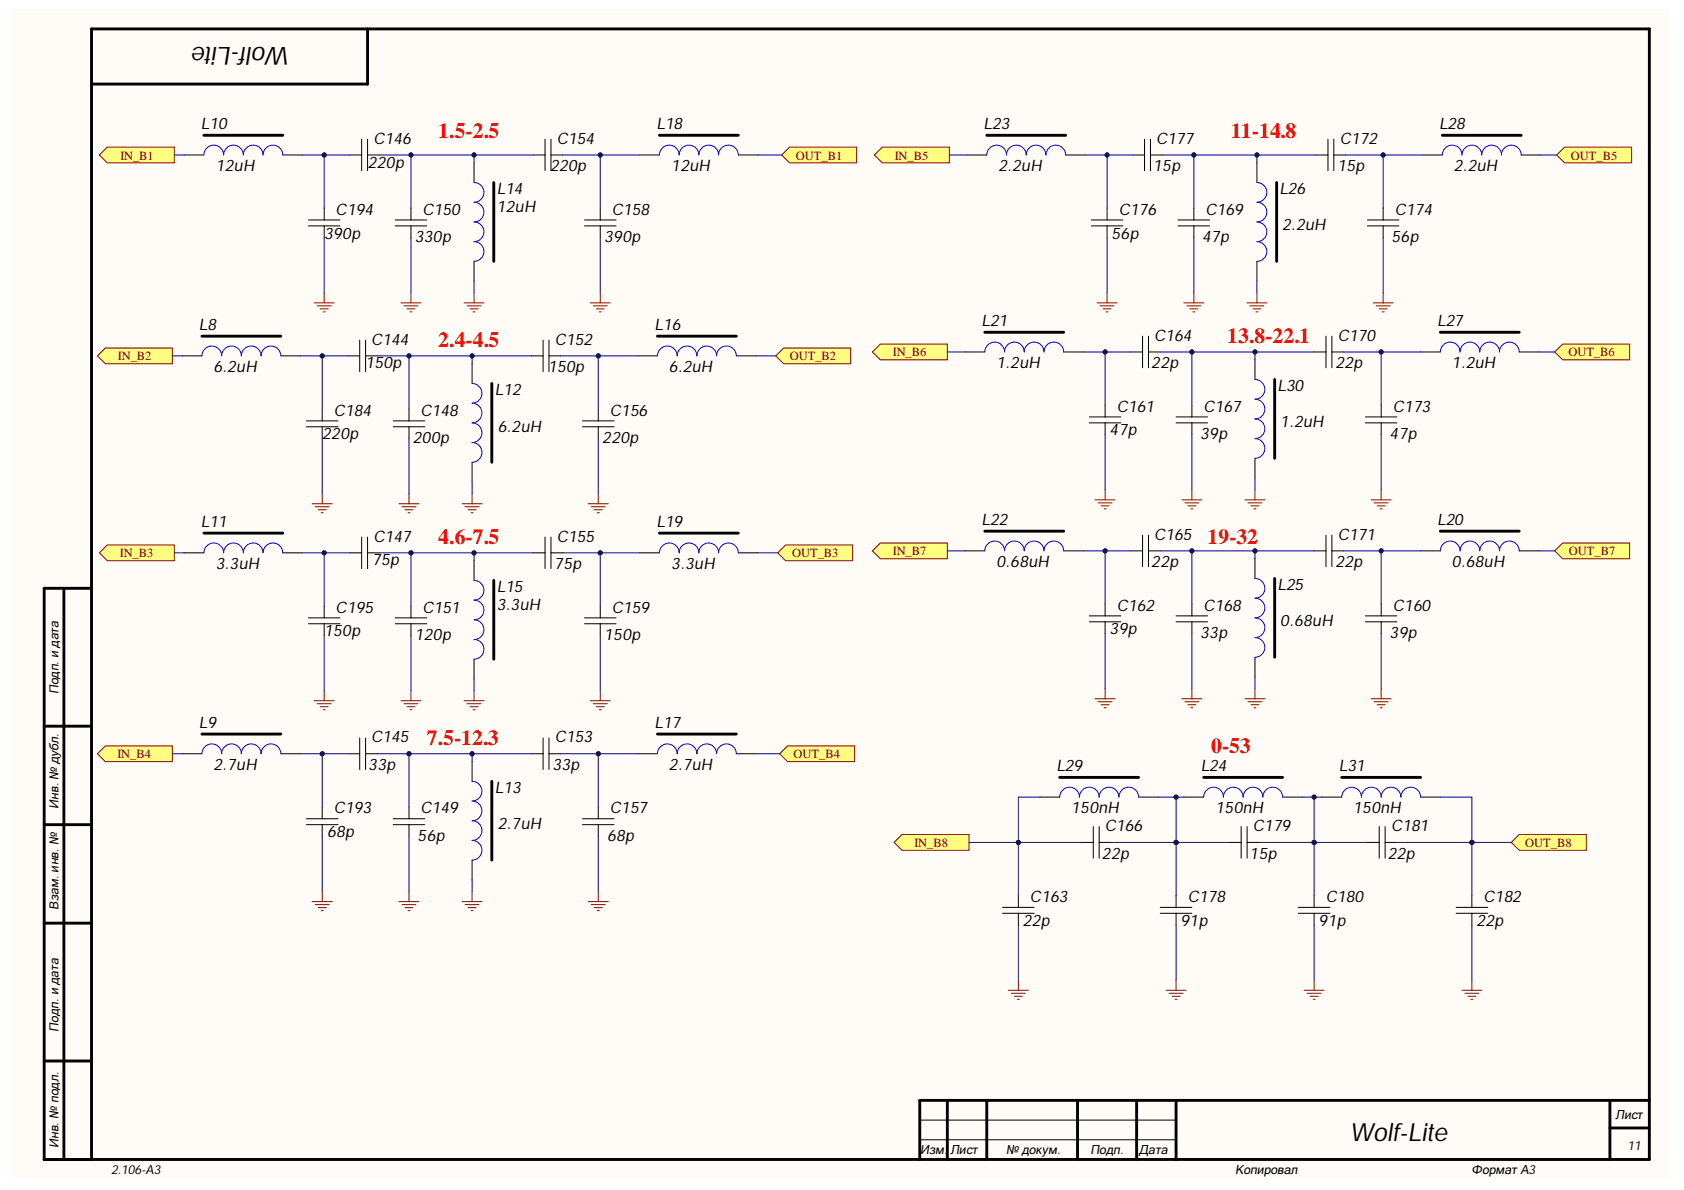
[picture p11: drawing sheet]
<svg xmlns="http://www.w3.org/2000/svg" width="297mm" height="210mm" viewBox="0 0 297 210" stroke-linecap="round" stroke-linejoin="round" font-family="sans-serif">
<g fill="#fffcf8">
<path d="M2.2 1.6h292.2v206.4h-292.2z" fill-rule="evenodd"/>
<path d="M2.2 1.6h292.2v206.4h-292.2z" fill-rule="evenodd"/>
</g>
<g fill="none" stroke="#000" stroke-width=".51">
<path d="M64.8 5.1v9.7h-48.7M36 23.9h13.9M87.1 32.2v13.9M116.3 23.9h13.9M11.3 103.8v100.7M16.1 103.8h-8.3v100.7h283.1v-199.4h-274.8v199.4M7.8 128.1h8.3M7.8 145.5h8.3M7.8 162.8h8.3M7.8 187.1h8.3M167.1 194.1v10.4M174.1 194.1v10.4"/>
<path d="M190.1 194.1v10.4M200.5 194.1v10.4M207.4 194.1v10.4M284 194.1v10.4M284 199h6.9M290.9 194.1h-128.7v10.4"/>
</g>
<g fill="none" stroke="#000" stroke-width=".18">
<path d="M32.5 27.3h3.5M49.9 27.3h3.5M54.4 39.8h5.6M54.4 38.8h5.6M57.2 36.7v2.1M57.2 39.8v2.1M61.7 27.3h2.1M63.8 24.6v5.5M64.8 24.6v5.5M64.8 27.3h2.1M69.7 39.8h5.6M69.7 38.8h5.6"/>
<path d="M72.5 36.7v2.1M72.5 39.8v2.1M83.6 28.7v3.5M94.1 27.3h2M96.1 24.6v5.5M97.2 27.3h2.1M97.2 24.6v5.5M103.1 39.8h5.6M103.1 38.8h5.6M105.9 36.7v2.1M105.9 39.8v2.1M112.8 27.3h3.5"/>
<path d="M130.2 27.3h3.5M83.6 46.1v3.5M162.2 197.6h45.2M162.2 201h45.2"/>
</g>
<path d="M36 27.3a1.74 1.74 0 0 1 1.7-1.7 1.74 1.74 0 0 1 1.7 1.7 1.74 1.74 0 0 1 1.8-1.7 1.74 1.74 0 0 1 1.7 1.7 1.74 1.74 0 0 1 1.8-1.7 1.74 1.74 0 0 1 1.7 1.7 1.74 1.74 0 0 1 1.7-1.7 1.74 1.74 0 0 1 1.8 1.7M83.6 32.2a1.74 1.74 0 0 1 1.8 1.7 1.74 1.74 0 0 1-1.8 1.8 1.74 1.74 0 0 1 1.8 1.7 1.74 1.74 0 0 1-1.8 1.7 1.74 1.74 0 0 1 1.8 1.8 1.74 1.74 0 0 1-1.8 1.7 1.74 1.74 0 0 1 1.8 1.8 1.74 1.74 0 0 1-1.8 1.7M116.3 27.3a1.74 1.74 0 0 1 1.8-1.7 1.74 1.74 0 0 1 1.7 1.7 1.74 1.74 0 0 1 1.7-1.7 1.74 1.74 0 0 1 1.8 1.7 1.74 1.74 0 0 1 1.7-1.7 1.74 1.74 0 0 1 1.7 1.7 1.74 1.74 0 0 1 1.8-1.7 1.74 1.74 0 0 1 1.7 1.7" fill="none" stroke="#00f" stroke-width=".18"/>
<g fill="none" stroke="#800000" stroke-width=".18">
<path d="M55.4 53.4h3.5M55.9 53.9h2.5M56.5 54.5h1.4M57 55h.4M57.2 51.7v1.7M70.7 53.4h3.6M71.2 53.9h2.5M71.8 54.5h1.4M72.3 55h.4M72.5 51.7v1.7M81.9 53.4h3.5M82.4 53.9h2.5"/>
<path d="M82.9 54.5h1.4M83.4 55h.4M83.6 51.7v1.7M104.1 53.4h3.5M104.6 53.9h2.5M105.2 54.5h1.4M105.7 55h.4M105.9 51.7v1.7"/>
</g>
<path d="M17.5 27.3l1.4-1.4h11.8v2.8h-11.8z" fill-rule="evenodd" fill="#ffff80"/>
<path d="M17.5 27.3l1.4-1.4h11.8v2.8h-11.8z" fill="none" stroke="#800000" stroke-width=".18"/>
<path d="M137.9 27.3l1.4-1.4h11.8v2.8h-11.8z" fill-rule="evenodd" fill="#ffff80"/>
<g fill="none" stroke="#800000" stroke-width=".18">
<path d="M137.9 27.3l1.4-1.4h11.8v2.8h-11.8zM55.1 88.9h3.5M55.6 89.4h2.5M56.1 89.9h1.4M56.7 90.4h.3M56.8 87.1v1.8M70.4 88.9h3.5M70.9 89.4h2.5M71.4 89.9h1.4M72 90.4h.3M72.1 87.1v1.8M81.5 88.9h3.5"/>
<path d="M82 89.4h2.5M82.6 89.9h1.4M83.1 90.4h.3M83.3 87.1v1.8M103.8 88.9h3.5M104.3 89.4h2.5M104.8 89.9h1.4M105.4 90.4h.3M105.5 87.1v1.8"/>
</g>
<g fill="none" stroke="#000" stroke-width=".18">
<path d="M63.4 60v5.6M64.5 60v5.6M95.8 60v5.6M96.8 60v5.6M32.1 62.8h3.5M49.5 62.8h3.5M54.1 75.3h5.5M54.1 74.2h5.5M56.8 72.2v2M56.8 75.3v2.1M61.4 62.8h2M64.5 62.8h2.1"/>
<path d="M69.4 75.3h5.5M69.4 74.2h5.5M72.1 72.2v2M72.1 75.3v2.1M83.3 64.2v3.4M93.7 62.8h2.1M96.8 62.8h2.1M102.7 75.3h5.6M102.7 74.2h5.6M105.5 72.2v2M105.5 75.3v2.1M112.5 62.8h3.5"/>
<path d="M129.9 62.8h3.5M83.3 81.5v3.5"/>
</g>
<path d="M35.6 62.8a1.74 1.74 0 0 1 1.8-1.8 1.74 1.74 0 0 1 1.7 1.8 1.74 1.74 0 0 1 1.7-1.8 1.74 1.74 0 0 1 1.8 1.8 1.74 1.74 0 0 1 1.7-1.8 1.74 1.74 0 0 1 1.8 1.8 1.74 1.74 0 0 1 1.7-1.8 1.74 1.74 0 0 1 1.7 1.8M83.3 67.6a1.74 1.74 0 0 1 1.7 1.8 1.74 1.74 0 0 1-1.7 1.7 1.74 1.74 0 0 1 1.7 1.8 1.74 1.74 0 0 1-1.7 1.7 1.74 1.74 0 0 1 1.7 1.7 1.74 1.74 0 0 1-1.7 1.8 1.74 1.74 0 0 1 1.7 1.7 1.74 1.74 0 0 1-1.7 1.7M116 62.8a1.74 1.74 0 0 1 1.7-1.8 1.74 1.74 0 0 1 1.7 1.8 1.74 1.74 0 0 1 1.8-1.8 1.74 1.74 0 0 1 1.7 1.8 1.74 1.74 0 0 1 1.8-1.8 1.74 1.74 0 0 1 1.7 1.8 1.74 1.74 0 0 1 1.7-1.8 1.74 1.74 0 0 1 1.8 1.8" fill="none" stroke="#00f" stroke-width=".18"/>
<path d="M35.6 59.3h13.9M116 59.3h13.9M86.7 67.6v13.9" fill="none" stroke="#000" stroke-width=".51"/>
<path d="M17.2 62.8l1.4-1.4h11.8v2.8h-11.8z" fill-rule="evenodd" fill="#ffff80"/>
<path d="M17.2 62.8l1.4-1.4h11.8v2.8h-11.8z" fill="none" stroke="#800000" stroke-width=".18"/>
<path d="M136.8 62.8l1.4-1.4h11.9v2.8h-11.9z" fill-rule="evenodd" fill="#ffff80"/>
<g fill="none" stroke="#800000" stroke-width=".18">
<path d="M136.8 62.8l1.4-1.4h11.9v2.8h-11.9zM55.4 123.6h3.6M55.9 124.1h2.5M56.5 124.7h1.4M57 125.2h.4M57.2 121.8v1.8M70.7 123.6h3.6M71.2 124.1h2.5M71.8 124.7h1.4M72.3 125.2h.4M72.5 121.8v1.8M81.9 123.6h3.5"/>
<path d="M82.4 124.1h2.5M82.9 124.7h1.4M83.4 125.2h.4M83.6 121.8v1.8M104.1 123.6h3.5M104.6 124.1h2.5M105.2 124.7h1.4M105.7 125.2h.4M105.9 121.8v1.8"/>
</g>
<g fill="none" stroke="#000" stroke-width=".18">
<path d="M32.5 97.5h3.5M49.9 97.5h3.5M61.7 97.5h2.1M63.8 94.7v5.6M64.8 94.7v5.6M64.8 97.5h2.1M83.6 98.9v3.5M94.1 97.5h2M96.1 94.7v5.6M97.2 97.5h2.1M97.2 94.7v5.6M112.8 97.5h3.5"/>
<path d="M130.2 97.5h3.5M54.4 110h5.6M54.4 109h5.6M57.2 106.9v2.1M57.2 110v2.1M69.7 110h5.6M69.7 109h5.6M72.5 106.9v2.1M72.5 110v2.1M83.6 116.3v3.4M103.1 110h5.6M103.1 109h5.6"/>
<path d="M105.9 106.9v2.1M105.9 110v2.1"/>
</g>
<path d="M36 97.5a1.74 1.74 0 0 1 1.7-1.7 1.74 1.74 0 0 1 1.7 1.7 1.74 1.74 0 0 1 1.8-1.7 1.74 1.74 0 0 1 1.7 1.7 1.74 1.74 0 0 1 1.8-1.7 1.74 1.74 0 0 1 1.7 1.7 1.74 1.74 0 0 1 1.7-1.7 1.74 1.74 0 0 1 1.8 1.7M116.3 97.5a1.74 1.74 0 0 1 1.8-1.7 1.74 1.74 0 0 1 1.7 1.7 1.74 1.74 0 0 1 1.7-1.7 1.74 1.74 0 0 1 1.8 1.7 1.74 1.74 0 0 1 1.7-1.7 1.74 1.74 0 0 1 1.7 1.7 1.74 1.74 0 0 1 1.8-1.7 1.74 1.74 0 0 1 1.7 1.7M83.6 102.4a1.74 1.74 0 0 1 1.8 1.7 1.74 1.74 0 0 1-1.8 1.8 1.74 1.74 0 0 1 1.8 1.7 1.74 1.74 0 0 1-1.8 1.7 1.74 1.74 0 0 1 1.8 1.8 1.74 1.74 0 0 1-1.8 1.7 1.74 1.74 0 0 1 1.8 1.7 1.74 1.74 0 0 1-1.8 1.8" fill="none" stroke="#00f" stroke-width=".18"/>
<path d="M36 94h13.9M116.3 94h13.9M87.1 102.4v13.9" fill="none" stroke="#000" stroke-width=".51"/>
<path d="M17.5 97.5l1.4-1.4h11.8v2.8h-11.8z" fill-rule="evenodd" fill="#ffff80"/>
<path d="M17.5 97.5l1.4-1.4h11.8v2.8h-11.8z" fill="none" stroke="#800000" stroke-width=".18"/>
<path d="M137.2 97.5l1.4-1.4h11.8v2.8h-11.8z" fill-rule="evenodd" fill="#ffff80"/>
<g fill="none" stroke="#800000" stroke-width=".18">
<path d="M137.2 97.5l1.4-1.4h11.8v2.8h-11.8zM55.1 159h3.5M55.6 159.6h2.5M56.8 157.3v1.7M70.4 159h3.5M70.9 159.6h2.5M72.1 157.3v1.7M81.5 159h3.5M82 159.6h2.5M83.3 157.3v1.7M103.8 159h3.5M104.3 159.6h2.5"/>
<path d="M105.5 157.3v1.7M56.1 160.1h1.4M56.7 160.6h.3M71.4 160.1h1.4M72 160.6h.3M82.6 160.1h1.4M83.1 160.6h.3M104.8 160.1h1.4M105.4 160.6h.3"/>
</g>
<g fill="none" stroke="#000" stroke-width=".18">
<path d="M32.1 133h3.5M49.5 133h3.5M61.4 133h2M63.4 130.2v5.5M64.5 130.2v5.5M64.5 133h2.1M83.3 134.3v3.5M93.7 133h2.1M95.8 130.2v5.5M96.8 133h2.1M96.8 130.2v5.5M112.5 133h3.5"/>
<path d="M129.9 133h3.5M54.1 145.5h5.5M54.1 144.4h5.5M56.8 142.3v2.1M56.8 145.5v2M69.4 145.5h5.5M69.4 144.4h5.5M72.1 142.3v2.1M72.1 145.5v2M83.3 151.7v3.5M102.7 145.5h5.6M102.7 144.4h5.6"/>
<path d="M105.5 142.3v2.1M105.5 145.5v2"/>
</g>
<path d="M35.6 132.9a1.74 1.74 0 0 1 1.8-1.7 1.74 1.74 0 0 1 1.7 1.8 1.74 1.74 0 0 1 1.7-1.8 1.74 1.74 0 0 1 1.8 1.8 1.74 1.74 0 0 1 1.7-1.8 1.74 1.74 0 0 1 1.8 1.8 1.74 1.74 0 0 1 1.7-1.8 1.74 1.74 0 0 1 1.7 1.8M83.3 137.8a1.74 1.74 0 0 1 1.7 1.8 1.74 1.74 0 0 1-1.7 1.7 1.74 1.74 0 0 1 1.7 1.7 1.74 1.74 0 0 1-1.7 1.8 1.74 1.74 0 0 1 1.7 1.7 1.74 1.74 0 0 1-1.7 1.7 1.74 1.74 0 0 1 1.7 1.8 1.74 1.74 0 0 1-1.7 1.7M116 132.9a1.74 1.74 0 0 1 1.7-1.7 1.74 1.74 0 0 1 1.7 1.8 1.74 1.74 0 0 1 1.8-1.8 1.74 1.74 0 0 1 1.7 1.8 1.74 1.74 0 0 1 1.8-1.8 1.74 1.74 0 0 1 1.7 1.8 1.74 1.74 0 0 1 1.7-1.8 1.74 1.74 0 0 1 1.8 1.8" fill="none" stroke="#00f" stroke-width=".18"/>
<path d="M35.6 129.5h13.9M86.7 137.8v13.9M116 129.5h13.9" fill="none" stroke="#000" stroke-width=".51"/>
<path d="M17.2 133l1.4-1.4h11.8v2.7h-11.8z" fill-rule="evenodd" fill="#ffff80"/>
<path d="M17.2 133l1.4-1.4h11.8v2.7h-11.8z" fill="none" stroke="#800000" stroke-width=".18"/>
<path d="M137.5 133l1.4-1.4h11.8v2.7h-11.8z" fill-rule="evenodd" fill="#ffff80"/>
<g fill="none" stroke="#800000" stroke-width=".18">
<path d="M193.5 53.4h3.5M194 54h2.5M194.6 54.5h1.4M195.1 55h.4M195.3 51.7v1.7M208.8 53.4h3.6M209.3 54h2.5M209.9 54.5h1.4M210.4 55h.4M210.6 51.7v1.7M219.9 53.4h3.6M220.5 54h2.4"/>
<path d="M221 54.5h1.4M221.5 55h.4M221.7 51.7v1.7M242.2 53.4h3.5M242.7 54h2.5M243.3 54.5h1.4M243.8 55h.4M244 51.7v1.7M137.5 133l1.4-1.4h11.8v2.7h-11.8z"/>
</g>
<g fill="none" stroke="#000" stroke-width=".18">
<path d="M170.6 27.3h3.5M188 27.3h3.4M192.5 39.8h5.6M192.5 38.8h5.6M195.3 36.7v2.1M195.3 39.8v2.1M199.8 27.3h2.1M201.9 24.6v5.5M202.9 24.6v5.5M202.9 27.3h2.1M207.8 39.8h5.6M207.8 38.8h5.6"/>
<path d="M210.6 36.7v2.1M210.6 39.8v2.1M221.7 28.7v3.5M232.1 27.3h2.1M234.2 24.6v5.5M235.3 27.3h2.1M235.3 24.6v5.5M241.2 39.8h5.6M241.2 38.8h5.6M244 36.7v2.1M244 39.8v2.1M250.9 27.3h3.5"/>
<path d="M268.3 27.3h3.5M221.7 46.1v3.5"/>
</g>
<path d="M174.1 27.3a1.74 1.74 0 0 1 1.7-1.7 1.74 1.74 0 0 1 1.7 1.7 1.74 1.74 0 0 1 1.8-1.7 1.74 1.74 0 0 1 1.7 1.7 1.74 1.74 0 0 1 1.8-1.7 1.74 1.74 0 0 1 1.7 1.7 1.74 1.74 0 0 1 1.7-1.7 1.74 1.74 0 0 1 1.8 1.7M221.7 32.2a1.74 1.74 0 0 1 1.8 1.7 1.74 1.74 0 0 1-1.8 1.8 1.74 1.74 0 0 1 1.8 1.7 1.74 1.74 0 0 1-1.8 1.7 1.74 1.74 0 0 1 1.8 1.8 1.74 1.74 0 0 1-1.8 1.7 1.74 1.74 0 0 1 1.8 1.8 1.74 1.74 0 0 1-1.8 1.7M254.4 27.3a1.74 1.74 0 0 1 1.8-1.7 1.74 1.74 0 0 1 1.7 1.7 1.74 1.74 0 0 1 1.7-1.7 1.74 1.74 0 0 1 1.8 1.7 1.74 1.74 0 0 1 1.7-1.7 1.74 1.74 0 0 1 1.7 1.7 1.74 1.74 0 0 1 1.8-1.7 1.74 1.74 0 0 1 1.7 1.7" fill="none" stroke="#00f" stroke-width=".18"/>
<path d="M174.1 23.9h13.9M225.2 32.2v13.9M254.4 23.9h13.9" fill="none" stroke="#000" stroke-width=".51"/>
<path d="M154.2 27.3l1.4-1.4h11.8v2.8h-11.8z" fill-rule="evenodd" fill="#ffff80"/>
<path d="M154.2 27.3l1.4-1.4h11.8v2.8h-11.8z" fill="none" stroke="#800000" stroke-width=".18"/>
<path d="M274.6 27.3l1.4-1.4h11.8v2.8h-11.8z" fill-rule="evenodd" fill="#ffff80"/>
<g fill="none" stroke="#800000" stroke-width=".18">
<path d="M274.6 27.3l1.4-1.4h11.8v2.8h-11.8zM193.2 88.2h3.5M193.7 88.7h2.5M194.2 89.2h1.4M194.7 89.8h.4M194.9 86.4v1.8M208.5 88.2h3.5M209 88.7h2.5M209.5 89.2h1.4M210.1 89.8h.3M210.2 86.4v1.8M219.6 88.2h3.5"/>
<path d="M220.1 88.7h2.5M220.7 89.2h1.4M221.2 89.8h.3M221.4 86.4v1.8M241.9 88.2h3.5M242.4 88.7h2.5M242.9 89.2h1.4M243.4 89.8h.4M243.6 86.4v1.8"/>
</g>
<g fill="none" stroke="#000" stroke-width=".18">
<path d="M201.5 59.3v5.6M202.6 59.3v5.6M233.9 59.3v5.6M234.9 59.3v5.6M170.2 62.1h3.5M187.6 62.1h3.5M192.1 74.6h5.6M192.1 73.5h5.6M194.9 71.5v2M194.9 74.6v2.1M199.5 62.1h2M202.6 62.1h2.1"/>
<path d="M207.4 74.6h5.6M207.4 73.5h5.6M210.2 71.5v2M210.2 74.6v2.1M221.4 63.5v3.4M231.8 62.1h2.1M234.9 62.1h2.1M240.8 74.6h5.6M240.8 73.5h5.6M243.6 71.5v2M243.6 74.6v2.1M250.6 62.1h3.5"/>
<path d="M268 62.1h3.5M221.4 80.8v3.5"/>
</g>
<path d="M173.7 62.1a1.74 1.74 0 0 1 1.8-1.8 1.74 1.74 0 0 1 1.7 1.8 1.74 1.74 0 0 1 1.7-1.8 1.74 1.74 0 0 1 1.8 1.8 1.74 1.74 0 0 1 1.7-1.8 1.74 1.74 0 0 1 1.7 1.8 1.74 1.74 0 0 1 1.8-1.8 1.74 1.74 0 0 1 1.7 1.8M221.4 66.9a1.74 1.74 0 0 1 1.7 1.8 1.74 1.74 0 0 1-1.7 1.7 1.74 1.74 0 0 1 1.7 1.8 1.74 1.74 0 0 1-1.7 1.7 1.74 1.74 0 0 1 1.7 1.7 1.74 1.74 0 0 1-1.7 1.8 1.74 1.74 0 0 1 1.7 1.7 1.74 1.74 0 0 1-1.7 1.7M254.1 62.1a1.74 1.74 0 0 1 1.7-1.8 1.74 1.74 0 0 1 1.7 1.8 1.74 1.74 0 0 1 1.8-1.8 1.74 1.74 0 0 1 1.7 1.8 1.74 1.74 0 0 1 1.8-1.8 1.74 1.74 0 0 1 1.7 1.8 1.74 1.74 0 0 1 1.7-1.8 1.74 1.74 0 0 1 1.8 1.8" fill="none" stroke="#00f" stroke-width=".18"/>
<path d="M173.7 58.6h13.9M254.1 58.6h13.9M224.8 66.9v13.9" fill="none" stroke="#000" stroke-width=".51"/>
<path d="M153.9 62.1l1.4-1.4h11.8v2.8h-11.8z" fill-rule="evenodd" fill="#ffff80"/>
<path d="M153.9 62.1l1.4-1.4h11.8v2.8h-11.8z" fill="none" stroke="#800000" stroke-width=".18"/>
<path d="M274.2 62.1l1.4-1.4h11.8v2.8h-11.8z" fill-rule="evenodd" fill="#ffff80"/>
<g fill="none" stroke="#800000" stroke-width=".18">
<path d="M274.2 62.1l1.4-1.4h11.8v2.8h-11.8zM193.2 123.3h3.5M193.7 123.8h2.5M194.2 124.3h1.4M194.7 124.8h.4M194.9 121.5v1.8M208.5 123.3h3.5M209 123.8h2.5M209.5 124.3h1.4M210.1 124.8h.3M210.2 121.5v1.8M219.6 123.3h3.5"/>
<path d="M220.1 123.8h2.5M220.7 124.3h1.4M221.2 124.8h.3M221.4 121.5v1.8M241.9 123.3h3.5M242.4 123.8h2.5M242.9 124.3h1.4M243.4 124.8h.4M243.6 121.5v1.8"/>
</g>
<g fill="none" stroke="#000" stroke-width=".18">
<path d="M170.2 97.2h3.5M187.6 97.2h3.5M199.5 97.2h2M201.5 94.4v5.6M202.6 94.4v5.6M202.6 97.2h2.1M221.4 98.6v3.4M231.8 97.2h2.1M233.9 94.4v5.6M234.9 97.2h2.1M234.9 94.4v5.6M250.6 97.2h3.5"/>
<path d="M268 97.2h3.5M192.1 109.7h5.6M192.1 108.6h5.6M194.9 106.6v2M194.9 109.7v2.1M207.4 109.7h5.6M207.4 108.6h5.6M210.2 106.6v2M210.2 109.7v2.1M221.4 115.9v3.5M240.8 109.7h5.6M240.8 108.6h5.6"/>
<path d="M243.6 106.6v2M243.6 109.7v2.1"/>
</g>
<path d="M173.7 97.2a1.74 1.74 0 0 1 1.7-1.8 1.74 1.74 0 0 1 1.8 1.8 1.74 1.74 0 0 1 1.7-1.8 1.74 1.74 0 0 1 1.8 1.8 1.74 1.74 0 0 1 1.7-1.8 1.74 1.74 0 0 1 1.7 1.8 1.74 1.74 0 0 1 1.8-1.8 1.74 1.74 0 0 1 1.7 1.8M254.1 97.2a1.74 1.74 0 0 1 1.7-1.8 1.74 1.74 0 0 1 1.7 1.8 1.74 1.74 0 0 1 1.8-1.8 1.74 1.74 0 0 1 1.7 1.8 1.74 1.74 0 0 1 1.8-1.8 1.74 1.74 0 0 1 1.7 1.8 1.74 1.74 0 0 1 1.7-1.8 1.74 1.74 0 0 1 1.8 1.8M221.4 102a1.74 1.74 0 0 1 1.7 1.8 1.74 1.74 0 0 1-1.7 1.7 1.74 1.74 0 0 1 1.7 1.7 1.74 1.74 0 0 1-1.7 1.8 1.74 1.74 0 0 1 1.7 1.7 1.74 1.74 0 0 1-1.7 1.8 1.74 1.74 0 0 1 1.7 1.7 1.74 1.74 0 0 1-1.7 1.7" fill="none" stroke="#00f" stroke-width=".18"/>
<path d="M173.7 93.7h13.9M254.1 93.7h13.9M224.8 102v13.9" fill="none" stroke="#000" stroke-width=".51"/>
<path d="M153.9 97.2l1.4-1.4h11.8v2.8h-11.8z" fill-rule="evenodd" fill="#ffff80"/>
<path d="M153.9 97.2l1.4-1.4h11.8v2.8h-11.8z" fill="none" stroke="#800000" stroke-width=".18"/>
<path d="M274.2 97.2l1.4-1.4h11.8v2.8h-11.8z" fill-rule="evenodd" fill="#ffff80"/>
<path d="M274.2 97.2l1.4-1.4h11.8v2.8h-11.8z" fill="none" stroke="#800000" stroke-width=".18"/>
<path d="M157.7 148.6l1.4-1.4h11.8v2.8h-11.8z" fill-rule="evenodd" fill="#ffff80"/>
<path d="M157.7 148.6l1.4-1.4h11.8v2.8h-11.8z" fill="none" stroke="#800000" stroke-width=".18"/>
<path d="M266.6 148.6l1.4-1.4h11.8v2.8h-11.8z" fill-rule="evenodd" fill="#ffff80"/>
<path d="M266.6 148.6l1.4-1.4h11.8v2.8h-11.8z" fill="none" stroke="#800000" stroke-width=".18"/>
<g fill="none" stroke="#000" stroke-width=".18">
<path d="M183.4 140.6h3.5M190.8 148.6h2M192.8 145.8v5.6M193.9 145.8v5.6M193.9 148.6h2.1M200.8 140.6h3.5M208.8 140.6h3.5M216.8 148.6h2.1M218.9 145.8v5.6M220 148.6h2.1M220 145.8v5.6M226.2 140.6h3.5"/>
<path d="M233.2 140.6h3.5M241.2 148.6h2.1M243.3 145.8v5.6M244.3 148.6h2.1M244.3 145.8v5.6M250.6 140.6h3.5"/>
</g>
<path d="M186.9 140.6a1.74 1.74 0 0 1 1.8-1.7 1.74 1.74 0 0 1 1.7 1.7 1.74 1.74 0 0 1 1.7-1.7 1.74 1.74 0 0 1 1.8 1.7 1.74 1.74 0 0 1 1.7-1.7 1.74 1.74 0 0 1 1.8 1.7 1.74 1.74 0 0 1 1.7-1.7 1.74 1.74 0 0 1 1.7 1.7M212.3 140.6a1.74 1.74 0 0 1 1.8-1.7 1.74 1.74 0 0 1 1.7 1.7 1.74 1.74 0 0 1 1.7-1.7 1.74 1.74 0 0 1 1.8 1.7 1.74 1.74 0 0 1 1.7-1.7 1.74 1.74 0 0 1 1.8 1.7 1.74 1.74 0 0 1 1.7-1.7 1.74 1.74 0 0 1 1.7 1.7M236.7 140.6a1.74 1.74 0 0 1 1.7-1.7 1.74 1.74 0 0 1 1.7 1.7 1.74 1.74 0 0 1 1.8-1.7 1.74 1.74 0 0 1 1.7 1.7 1.74 1.74 0 0 1 1.8-1.7 1.74 1.74 0 0 1 1.7 1.7 1.74 1.74 0 0 1 1.7-1.7 1.74 1.74 0 0 1 1.8 1.7" fill="none" stroke="#00f" stroke-width=".18"/>
<path d="M186.9 137.1h13.9M212.3 137.1h13.9M236.7 137.1h13.9" fill="none" stroke="#000" stroke-width=".51"/>
<path d="M53.4 27.3h8.3" fill="none" stroke="#000080" stroke-width=".18"/>
<circle cx="57.2" cy="27.3" r=".35" fill="#000080"/>
<g fill="none" stroke="#000080" stroke-width=".18">
<path d="M57.2 27.3v9.4"/>
<circle cx="57.2" cy="27.3" r=".35"/>
</g>
<circle cx="57.2" cy="27.3" r=".35" fill="#000080"/>
<g fill="none" stroke="#000080" stroke-width=".18">
<path d="M72.5 27.3v9.4"/>
<circle cx="57.2" cy="27.3" r=".35"/>
</g>
<circle cx="72.5" cy="27.3" r=".35" fill="#000080"/>
<g fill="none" stroke="#000080" stroke-width=".18">
<path d="M66.9 27.3h16.7v1.4M57.2 41.9v9.8M72.5 41.9v9.8M83.6 49.6v2.1"/>
<circle cx="72.5" cy="27.3" r=".35"/>
</g>
<circle cx="72.5" cy="27.3" r=".35" fill="#000080"/>
<circle cx="72.5" cy="27.3" r=".35" fill="none" stroke="#000080" stroke-width=".18"/>
<circle cx="83.6" cy="27.3" r=".35" fill="#000080"/>
<g fill="none" stroke="#000080" stroke-width=".18">
<path d="M83.6 27.3h10.5"/>
<circle cx="83.6" cy="27.3" r=".35"/>
</g>
<circle cx="83.6" cy="27.3" r=".35" fill="#000080"/>
<g fill="none" stroke="#000080" stroke-width=".18">
<path d="M99.3 27.3h6.6v9.4M105.9 41.9v9.8"/>
<circle cx="83.6" cy="27.3" r=".35"/>
</g>
<circle cx="105.9" cy="27.3" r=".35" fill="#000080"/>
<g fill="none" stroke="#000080" stroke-width=".18">
<path d="M105.9 27.3h6.9"/>
<circle cx="105.9" cy="27.3" r=".35"/>
</g>
<circle cx="105.9" cy="27.3" r=".35" fill="#000080"/>
<g fill="none" stroke="#000080" stroke-width=".18">
<path d="M30.7 27.3h1.8M133.7 27.3h4.2M53 62.8h8.4"/>
<circle cx="105.9" cy="27.3" r=".35"/>
</g>
<circle cx="56.8" cy="62.8" r=".35" fill="#000080"/>
<g fill="none" stroke="#000080" stroke-width=".18">
<path d="M56.8 62.8v9.4"/>
<circle cx="56.8" cy="62.8" r=".35"/>
</g>
<circle cx="56.8" cy="62.8" r=".35" fill="#000080"/>
<g fill="none" stroke="#000080" stroke-width=".18">
<path d="M72.1 62.8v9.4"/>
<circle cx="56.8" cy="62.8" r=".35"/>
</g>
<circle cx="72.1" cy="62.8" r=".35" fill="#000080"/>
<g fill="none" stroke="#000080" stroke-width=".18">
<path d="M56.8 77.4v9.7M66.6 62.8h16.7v1.4M72.1 77.4v9.7M83.3 85v2.1"/>
<circle cx="72.1" cy="62.8" r=".35"/>
</g>
<circle cx="72.1" cy="62.8" r=".35" fill="#000080"/>
<circle cx="72.1" cy="62.8" r=".35" fill="none" stroke="#000080" stroke-width=".18"/>
<circle cx="83.3" cy="62.8" r=".35" fill="#000080"/>
<g fill="none" stroke="#000080" stroke-width=".18">
<path d="M83.3 62.8h10.4"/>
<circle cx="83.3" cy="62.8" r=".35"/>
</g>
<circle cx="83.3" cy="62.8" r=".35" fill="#000080"/>
<g fill="none" stroke="#000080" stroke-width=".18">
<path d="M98.9 62.8h6.6v9.4M105.5 77.4v9.7"/>
<circle cx="83.3" cy="62.8" r=".35"/>
</g>
<circle cx="105.5" cy="62.8" r=".35" fill="#000080"/>
<g fill="none" stroke="#000080" stroke-width=".18">
<path d="M105.5 62.8h7"/>
<circle cx="105.5" cy="62.8" r=".35"/>
</g>
<circle cx="105.5" cy="62.8" r=".35" fill="#000080"/>
<g fill="none" stroke="#000080" stroke-width=".18">
<path d="M30.4 62.8h1.7M133.4 62.8h3.4M53.4 97.5h8.3"/>
<circle cx="105.5" cy="62.8" r=".35"/>
</g>
<circle cx="57.2" cy="97.5" r=".35" fill="#000080"/>
<g fill="none" stroke="#000080" stroke-width=".18">
<path d="M57.2 97.5v9.4"/>
<circle cx="57.2" cy="97.5" r=".35"/>
</g>
<circle cx="57.2" cy="97.5" r=".35" fill="#000080"/>
<g fill="none" stroke="#000080" stroke-width=".18">
<path d="M72.5 97.5v9.4"/>
<circle cx="57.2" cy="97.5" r=".35"/>
</g>
<circle cx="72.5" cy="97.5" r=".35" fill="#000080"/>
<g fill="none" stroke="#000080" stroke-width=".18">
<path d="M66.9 97.5h16.7v1.4M57.2 112.1v9.7M72.5 112.1v9.7M83.6 119.7v2.1"/>
<circle cx="72.5" cy="97.5" r=".35"/>
</g>
<circle cx="72.5" cy="97.5" r=".35" fill="#000080"/>
<circle cx="72.5" cy="97.5" r=".35" fill="none" stroke="#000080" stroke-width=".18"/>
<circle cx="83.6" cy="97.5" r=".35" fill="#000080"/>
<g fill="none" stroke="#000080" stroke-width=".18">
<path d="M83.6 97.5h10.5"/>
<circle cx="83.6" cy="97.5" r=".35"/>
</g>
<circle cx="83.6" cy="97.5" r=".35" fill="#000080"/>
<g fill="none" stroke="#000080" stroke-width=".18">
<path d="M99.3 97.5h6.6v9.4M105.9 112.1v9.7"/>
<circle cx="83.6" cy="97.5" r=".35"/>
</g>
<circle cx="105.9" cy="97.5" r=".35" fill="#000080"/>
<g fill="none" stroke="#000080" stroke-width=".18">
<path d="M105.9 97.5h6.9"/>
<circle cx="105.9" cy="97.5" r=".35"/>
</g>
<circle cx="105.9" cy="97.5" r=".35" fill="#000080"/>
<g fill="none" stroke="#000080" stroke-width=".18">
<path d="M30.7 97.5h1.8M133.7 97.5h3.5M53 133h8.4"/>
<circle cx="105.9" cy="97.5" r=".35"/>
</g>
<circle cx="56.8" cy="133" r=".35" fill="#000080"/>
<g fill="none" stroke="#000080" stroke-width=".18">
<path d="M56.8 133v9.3"/>
<circle cx="56.8" cy="133" r=".35"/>
</g>
<circle cx="56.8" cy="133" r=".35" fill="#000080"/>
<g fill="none" stroke="#000080" stroke-width=".18">
<path d="M72.1 133v9.3"/>
<circle cx="56.8" cy="133" r=".35"/>
</g>
<circle cx="72.1" cy="133" r=".35" fill="#000080"/>
<g fill="none" stroke="#000080" stroke-width=".18">
<path d="M66.6 133h16.7v1.3M56.8 147.5v9.8M72.1 147.5v9.8M83.3 155.2v2.1"/>
<circle cx="72.1" cy="133" r=".35"/>
</g>
<circle cx="72.1" cy="133" r=".35" fill="#000080"/>
<circle cx="72.1" cy="133" r=".35" fill="none" stroke="#000080" stroke-width=".18"/>
<circle cx="83.3" cy="133" r=".35" fill="#000080"/>
<g fill="none" stroke="#000080" stroke-width=".18">
<path d="M83.3 133h10.4"/>
<circle cx="83.3" cy="133" r=".35"/>
</g>
<circle cx="83.3" cy="133" r=".35" fill="#000080"/>
<g fill="none" stroke="#000080" stroke-width=".18">
<path d="M98.9 133h6.6v9.3M105.5 147.5v9.8"/>
<circle cx="83.3" cy="133" r=".35"/>
</g>
<circle cx="105.5" cy="133" r=".35" fill="#000080"/>
<g fill="none" stroke="#000080" stroke-width=".18">
<path d="M105.5 133h7"/>
<circle cx="105.5" cy="133" r=".35"/>
</g>
<circle cx="105.5" cy="133" r=".35" fill="#000080"/>
<g fill="none" stroke="#000080" stroke-width=".18">
<path d="M191.4 27.3h8.4M30.4 133h1.7M133.4 133h4.1"/>
<circle cx="105.5" cy="133" r=".35"/>
</g>
<circle cx="195.3" cy="27.3" r=".35" fill="#000080"/>
<g fill="none" stroke="#000080" stroke-width=".18">
<path d="M195.3 27.3v9.4"/>
<circle cx="195.3" cy="27.3" r=".35"/>
</g>
<circle cx="195.3" cy="27.3" r=".35" fill="#000080"/>
<g fill="none" stroke="#000080" stroke-width=".18">
<path d="M210.6 27.3v9.4"/>
<circle cx="195.3" cy="27.3" r=".35"/>
</g>
<circle cx="210.6" cy="27.3" r=".35" fill="#000080"/>
<g fill="none" stroke="#000080" stroke-width=".18">
<path d="M205 27.3h16.7v1.4M195.3 41.9v9.8M210.6 41.9v9.8M221.7 49.6v2.1"/>
<circle cx="210.6" cy="27.3" r=".35"/>
</g>
<circle cx="210.6" cy="27.3" r=".35" fill="#000080"/>
<circle cx="210.6" cy="27.3" r=".35" fill="none" stroke="#000080" stroke-width=".18"/>
<circle cx="221.7" cy="27.3" r=".35" fill="#000080"/>
<g fill="none" stroke="#000080" stroke-width=".18">
<path d="M221.7 27.3h10.4"/>
<circle cx="221.7" cy="27.3" r=".35"/>
</g>
<circle cx="221.7" cy="27.3" r=".35" fill="#000080"/>
<g fill="none" stroke="#000080" stroke-width=".18">
<path d="M237.4 27.3h6.6v9.4M244 41.9v9.8"/>
<circle cx="221.7" cy="27.3" r=".35"/>
</g>
<circle cx="244" cy="27.3" r=".35" fill="#000080"/>
<g fill="none" stroke="#000080" stroke-width=".18">
<path d="M244 27.3h6.9"/>
<circle cx="244" cy="27.3" r=".35"/>
</g>
<circle cx="244" cy="27.3" r=".35" fill="#000080"/>
<g fill="none" stroke="#000080" stroke-width=".18">
<path d="M167.4 27.3h3.2M271.8 27.3h2.8M194.9 62.1v9.4"/>
<circle cx="244" cy="27.3" r=".35"/>
</g>
<circle cx="194.9" cy="62.1" r=".35" fill="#000080"/>
<g fill="none" stroke="#000080" stroke-width=".18">
<path d="M210.2 62.1v9.4"/>
<circle cx="194.9" cy="62.1" r=".35"/>
</g>
<circle cx="210.2" cy="62.1" r=".35" fill="#000080"/>
<g fill="none" stroke="#000080" stroke-width=".18">
<path d="M194.9 76.7v9.7M210.2 76.7v9.7M221.4 62.1h10.4M221.4 84.3v2.1"/>
<circle cx="210.2" cy="62.1" r=".35"/>
</g>
<circle cx="221.4" cy="62.1" r=".35" fill="#000080"/>
<g fill="none" stroke="#000080" stroke-width=".18">
<path d="M237 62.1h6.6v9.4M243.6 76.7v9.7"/>
<circle cx="221.4" cy="62.1" r=".35"/>
</g>
<circle cx="243.6" cy="62.1" r=".35" fill="#000080"/>
<g fill="none" stroke="#000080" stroke-width=".18">
<path d="M243.6 62.1h7"/>
<circle cx="243.6" cy="62.1" r=".35"/>
</g>
<circle cx="243.6" cy="62.1" r=".35" fill="#000080"/>
<g fill="none" stroke="#000080" stroke-width=".18">
<path d="M167.1 62.1h3.1M191.1 62.1h8.4M271.5 62.1h2.7"/>
<circle cx="243.6" cy="62.1" r=".35"/>
</g>
<circle cx="194.9" cy="62.1" r=".35" fill="#000080"/>
<g fill="none" stroke="#000080" stroke-width=".18">
<path d="M204.7 62.1h16.7v1.4"/>
<circle cx="194.9" cy="62.1" r=".35"/>
</g>
<circle cx="210.2" cy="62.1" r=".35" fill="#000080"/>
<circle cx="210.2" cy="62.1" r=".35" fill="none" stroke="#000080" stroke-width=".18"/>
<circle cx="221.4" cy="62.1" r=".35" fill="#000080"/>
<g fill="none" stroke="#000080" stroke-width=".18">
<path d="M194.9 97.2v9.4"/>
<circle cx="221.4" cy="62.1" r=".35"/>
</g>
<circle cx="194.9" cy="97.2" r=".35" fill="#000080"/>
<g fill="none" stroke="#000080" stroke-width=".18">
<path d="M210.2 97.2v9.4"/>
<circle cx="194.9" cy="97.2" r=".35"/>
</g>
<circle cx="210.2" cy="97.2" r=".35" fill="#000080"/>
<g fill="none" stroke="#000080" stroke-width=".18">
<path d="M221.4 97.2h10.4M194.9 111.8v9.7M210.2 111.8v9.7M221.4 119.4v2.1"/>
<circle cx="210.2" cy="97.2" r=".35"/>
</g>
<circle cx="221.4" cy="97.2" r=".35" fill="#000080"/>
<g fill="none" stroke="#000080" stroke-width=".18">
<path d="M237 97.2h6.6v9.4M243.6 111.8v9.7"/>
<circle cx="221.4" cy="97.2" r=".35"/>
</g>
<circle cx="243.6" cy="97.2" r=".35" fill="#000080"/>
<g fill="none" stroke="#000080" stroke-width=".18">
<path d="M243.6 97.2h7"/>
<circle cx="243.6" cy="97.2" r=".35"/>
</g>
<circle cx="243.6" cy="97.2" r=".35" fill="#000080"/>
<g fill="none" stroke="#000080" stroke-width=".18">
<path d="M167.1 97.2h3.1M191.1 97.2h8.4M271.5 97.2h2.7"/>
<circle cx="243.6" cy="97.2" r=".35"/>
</g>
<circle cx="194.9" cy="97.2" r=".35" fill="#000080"/>
<g fill="none" stroke="#000080" stroke-width=".18">
<path d="M204.7 97.2h16.7v1.4"/>
<circle cx="194.9" cy="97.2" r=".35"/>
</g>
<circle cx="210.2" cy="97.2" r=".35" fill="#000080"/>
<circle cx="210.2" cy="97.2" r=".35" fill="none" stroke="#000080" stroke-width=".18"/>
<circle cx="221.4" cy="97.2" r=".35" fill="#000080"/>
<g fill="none" stroke="#000080" stroke-width=".18">
<path d="M170.9 148.6h19.9"/>
<circle cx="221.4" cy="97.2" r=".35"/>
</g>
<circle cx="179.6" cy="148.6" r=".35" fill="#000080"/>
<g fill="none" stroke="#000080" stroke-width=".18">
<path d="M204.3 140.6h4.5"/>
<circle cx="179.6" cy="148.6" r=".35"/>
</g>
<circle cx="207.4" cy="140.6" r=".35" fill="#000080"/>
<g fill="none" stroke="#000080" stroke-width=".18">
<path d="M229.7 140.6h3.5"/>
<circle cx="207.4" cy="140.6" r=".35"/>
</g>
<circle cx="231.8" cy="140.6" r=".35" fill="#000080"/>
<g fill="none" stroke="#000080" stroke-width=".18">
<path d="M196 148.6h20.8"/>
<circle cx="231.8" cy="140.6" r=".35"/>
</g>
<circle cx="207.4" cy="148.6" r=".35" fill="#000080"/>
<g fill="none" stroke="#000080" stroke-width=".18">
<path d="M222.1 148.6h19.1"/>
<circle cx="207.4" cy="148.6" r=".35"/>
</g>
<circle cx="231.8" cy="148.6" r=".35" fill="#000080"/>
<g fill="none" stroke="#000080" stroke-width=".18">
<path d="M207.4 140.6v8"/>
<circle cx="231.8" cy="148.6" r=".35"/>
</g>
<circle cx="207.4" cy="140.6" r=".35" fill="#000080"/>
<circle cx="207.4" cy="140.6" r=".35" fill="none" stroke="#000080" stroke-width=".18"/>
<circle cx="207.4" cy="148.6" r=".35" fill="#000080"/>
<g fill="none" stroke="#000080" stroke-width=".18">
<path d="M183.4 140.6h-3.8v8"/>
<circle cx="207.4" cy="148.6" r=".35"/>
</g>
<circle cx="179.6" cy="148.6" r=".35" fill="#000080"/>
<g fill="none" stroke="#000080" stroke-width=".18">
<path d="M231.8 140.6v8"/>
<circle cx="179.6" cy="148.6" r=".35"/>
</g>
<circle cx="231.8" cy="140.6" r=".35" fill="#000080"/>
<circle cx="231.8" cy="140.6" r=".35" fill="none" stroke="#000080" stroke-width=".18"/>
<circle cx="231.8" cy="148.6" r=".35" fill="#000080"/>
<g fill="none" stroke="#000080" stroke-width=".18">
<path d="M254.1 140.6h5.5v8h-13.2"/>
<circle cx="231.8" cy="148.6" r=".35"/>
</g>
<circle cx="259.6" cy="148.6" r=".35" fill="#000080"/>
<g fill="none" stroke="#000080" stroke-width=".18">
<path d="M259.6 148.6h7"/>
<circle cx="259.6" cy="148.6" r=".35"/>
</g>
<circle cx="259.6" cy="148.6" r=".35" fill="#000080"/>
<g fill="none" stroke="#000080" stroke-width=".18">
<path d="M179.6 148.6v9.4"/>
<circle cx="259.6" cy="148.6" r=".35"/>
</g>
<path d="M179.6 158v2.1M176.8 161.1h5.6M176.8 160.1h5.6M179.6 161.1v2.1" fill="none" stroke="#000" stroke-width=".18"/>
<path d="M177.9 174.7h3.5M178.4 175.2h2.5M178.9 175.7h1.4M179.4 176.3h.4M179.6 172.9v1.8" fill="none" stroke="#800000" stroke-width=".18"/>
<circle cx="179.6" cy="148.6" r=".35" fill="#000080"/>
<g fill="none" stroke="#000080" stroke-width=".18">
<path d="M207.4 148.6v9.4M179.6 163.2v9.7"/>
<circle cx="179.6" cy="148.6" r=".35"/>
</g>
<path d="M207.4 158v2.1M204.7 161.1h5.5M204.7 160.1h5.5M207.4 161.1v2.1" fill="none" stroke="#000" stroke-width=".18"/>
<path d="M205.7 174.7h3.5M206.2 175.2h2.5M206.7 175.7h1.5M207.3 176.3h.3M207.4 172.9v1.8" fill="none" stroke="#800000" stroke-width=".18"/>
<circle cx="207.4" cy="148.6" r=".35" fill="#000080"/>
<g fill="none" stroke="#000080" stroke-width=".18">
<path d="M231.8 148.6v9.4M207.4 163.2v9.7"/>
<circle cx="207.4" cy="148.6" r=".35"/>
</g>
<path d="M231.8 158v2.1M229 161.1h5.6M229 160.1h5.6M231.8 161.1v2.1" fill="none" stroke="#000" stroke-width=".18"/>
<path d="M230 174.7h3.6M230.6 175.2h2.4M231.1 175.7h1.4M231.6 176.3h.4M231.8 172.9v1.8" fill="none" stroke="#800000" stroke-width=".18"/>
<circle cx="231.8" cy="148.6" r=".35" fill="#000080"/>
<g fill="none" stroke="#000080" stroke-width=".18">
<path d="M259.6 148.6v9.4M231.8 163.2v9.7"/>
<circle cx="231.8" cy="148.6" r=".35"/>
</g>
<path d="M259.6 158v2.1M256.8 161.1h5.6M256.8 160.1h5.6M259.6 161.1v2.1" fill="none" stroke="#000" stroke-width=".18"/>
<path d="M257.9 174.7h3.5M258.4 175.2h2.5M258.9 175.7h1.4M259.5 176.3h.3M259.6 172.9v1.8" fill="none" stroke="#800000" stroke-width=".18"/>
<circle cx="259.6" cy="148.6" r=".35" fill="#000080"/>
<g fill="none" stroke="#000080" stroke-width=".18">
<path d="M259.6 163.2v9.7"/>
<circle cx="259.6" cy="148.6" r=".35"/>
</g>
<g font-size="4.4">
<text x="51.2" y="8.4" transform="rotate(-180 51.2 8.4)">Wolf-Lite</text>
<text x="238.1" y="201.2">Wolf-Lite</text>
</g>
<g font-size="3.8" fill="#f00">
<text x="77.3" y="24.4">1.5-2.5</text>
<text x="217.1" y="24.4">11-14.8</text>
<text x="77.3" y="61.3">2.4-4.5</text>
<text x="216.4" y="60.6">13.8-22.1</text>
<text x="77.3" y="96">4.6-7.5</text>
<text x="213" y="96">19-32</text>
<text x="75.3" y="131.5">7.5-12.3</text>
<text x="213.7" y="132.8">0-53</text>
</g>
<g font-size="2.8">
<text x="35.4" y="22.7">L10</text>
<text x="115.8" y="22.7">L18</text>
<text x="173.5" y="22.7">L23</text>
<text x="253.8" y="22.7">L28</text>
<text x="64.9" y="29.6">220p</text>
<text x="65.9" y="25.3">C146</text>
<text x="98.2" y="25.3">C154</text>
<text x="203.9" y="25.3">C177</text>
<text x="236.3" y="25.3">C172</text>
<text x="38.1" y="30.2">12uH</text>
<text x="87.6" y="34.3">L14</text>
<text x="97" y="30.2">220p</text>
<text x="118.4" y="30.2">12uH</text>
<text x="176.1" y="30.2">2.2uH</text>
<text x="203.4" y="30.2">15p</text>
<text x="225.7" y="34.3">L26</text>
<text x="235.9" y="30.2">15p</text>
<text x="256.4" y="30.2">2.2uH</text>
<text x="59.2" y="37.8">C194</text>
<text x="74.5" y="37.8">C150</text>
<text x="87.6" y="37.4">12uH</text>
<text x="107.9" y="37.8">C158</text>
<text x="197.3" y="37.8">C176</text>
<text x="212.6" y="37.8">C169</text>
<text x="226.2" y="40.6">2.2uH</text>
<text x="246" y="37.8">C174</text>
<text x="57.2" y="42.1">390p</text>
<text x="73.2" y="42.7">330p</text>
<text x="106.6" y="42.7">390p</text>
<text x="196.1" y="42.1">56p</text>
<text x="212" y="42.7">47p</text>
<text x="245.5" y="42.7">56p</text>
<text x="35.1" y="58.2">L8</text>
<text x="115.5" y="58.2">L16</text>
<text x="173.1" y="57.5">L21</text>
<text x="253.5" y="57.5">L27</text>
<text x="37.6" y="65.6">6.2uH</text>
<text x="64.5" y="65">150p</text>
<text x="65.5" y="60.8">C144</text>
<text x="96.7" y="65.6">150p</text>
<text x="97.9" y="60.8">C152</text>
<text x="118" y="65.6">6.2uH</text>
<text x="175.8" y="65">1.2uH</text>
<text x="203.1" y="65">22p</text>
<text x="203.6" y="60.1">C164</text>
<text x="235.6" y="64.9">22p</text>
<text x="236" y="60.1">C170</text>
<text x="256.1" y="65">1.2uH</text>
<text x="87.3" y="69.7">L12</text>
<text x="225.3" y="69">L30</text>
<text x="56.8" y="77.5">220p</text>
<text x="58.9" y="73.3">C184</text>
<text x="74.2" y="73.3">C148</text>
<text x="87.8" y="76.1">6.2uH</text>
<text x="107.6" y="73.3">C156</text>
<text x="195.7" y="76.8">47p</text>
<text x="197" y="72.7">C161</text>
<text x="211.7" y="77.5">39p</text>
<text x="212.3" y="72.7">C167</text>
<text x="225.8" y="75.4">1.2uH</text>
<text x="245.1" y="77.5">47p</text>
<text x="245.7" y="72.7">C173</text>
<text x="72.8" y="78.1">200p</text>
<text x="106.2" y="78.1">220p</text>
<text x="35.4" y="92.9">L11</text>
<text x="65.9" y="95.6">C147</text>
<text x="98.2" y="95.6">C155</text>
<text x="115.8" y="92.9">L19</text>
<text x="173.1" y="92.6">L22</text>
<text x="203.6" y="95.2">C165</text>
<text x="236" y="95.2">C171</text>
<text x="253.5" y="92.6">L20</text>
<text x="38.1" y="100.4">3.3uH</text>
<text x="65.6" y="99.7">75p</text>
<text x="97.8" y="100.3">75p</text>
<text x="118.4" y="100.4">3.3uH</text>
<text x="175.8" y="100">0.68uH</text>
<text x="203.1" y="100">22p</text>
<text x="235.6" y="99.9">22p</text>
<text x="256.1" y="100">0.68uH</text>
<text x="87.6" y="104.4">L15</text>
<text x="87.6" y="107.6">3.3uH</text>
<text x="197" y="107.7">C162</text>
<text x="212.3" y="107.7">C168</text>
<text x="225.3" y="104.1">L25</text>
<text x="245.7" y="107.7">C160</text>
<text x="57.2" y="112.2">150p</text>
<text x="59.2" y="108.1">C195</text>
<text x="73.2" y="113">120p</text>
<text x="74.5" y="108.1">C151</text>
<text x="106.6" y="113">150p</text>
<text x="107.9" y="108.1">C159</text>
<text x="195.7" y="111.9">39p</text>
<text x="211.7" y="112.5">33p</text>
<text x="225.8" y="110.5">0.68uH</text>
<text x="245.1" y="112.5">39p</text>
<text x="35.1" y="128.3">L9</text>
<text x="65.5" y="130.9">C145</text>
<text x="97.9" y="130.9">C153</text>
<text x="115.5" y="128.3">L17</text>
<text x="37.6" y="135.8">2.7uH</text>
<text x="65" y="135.8">33p</text>
<text x="97.4" y="135.8">33p</text>
<text x="118" y="135.8">2.7uH</text>
<text x="186.3" y="136">L29</text>
<text x="211.8" y="136">L24</text>
<text x="236.1" y="136">L31</text>
<text x="58.9" y="143.5">C193</text>
<text x="74.2" y="143.5">C149</text>
<text x="87.3" y="139.9">L13</text>
<text x="107.6" y="143.5">C157</text>
<text x="189" y="143.5">150nH</text>
<text x="214.4" y="143.5">150nH</text>
<text x="238.7" y="143.5">150nH</text>
<text x="57.7" y="147.7">68p</text>
<text x="73.7" y="148.4">56p</text>
<text x="87.8" y="146.2">2.7uH</text>
<text x="107.1" y="148.4">68p</text>
<text x="194.9" y="146.6">C166</text>
<text x="221" y="146.6">C179</text>
<text x="245.4" y="146.6">C181</text>
<text x="194.4" y="151.5">22p</text>
<text x="220.4" y="151.5">15p</text>
<text x="244.8" y="151.5">22p</text>
<text x="181.7" y="159.2">C163</text>
<text x="209.5" y="159.2">C178</text>
<text x="233.9" y="159.2">C180</text>
<text x="261.7" y="159.2">C182</text>
<text x="180.4" y="163.3">22p</text>
<text x="208.2" y="163.3">91p</text>
<text x="232.6" y="163.3">91p</text>
<text x="260.4" y="163.3">22p</text>
</g>
<g font-size="2.2" fill="#800000">
<text x="21.2" y="28.1">IN_B1</text>
<text x="140.4" y="28.1">OUT_B1</text>
<text x="157.8" y="28.1">IN_B5</text>
<text x="277.1" y="28.1">OUT_B5</text>
<text x="20.8" y="63.5">IN_B2</text>
<text x="139.3" y="63.5">OUT_B2</text>
<text x="157.5" y="62.9">IN_B6</text>
<text x="276.7" y="62.9">OUT_B6</text>
<text x="21.1" y="98.3">IN_B3</text>
<text x="139.7" y="98.3">OUT_B3</text>
<text x="157.5" y="97.9">IN_B7</text>
<text x="276.7" y="97.9">OUT_B7</text>
<text x="20.7" y="133.7">IN_B4</text>
<text x="140" y="133.7">OUT_B4</text>
<text x="161.3" y="149.4">IN_B8</text>
<text x="269.1" y="149.4">OUT_B8</text>
</g>
<g font-size="2.2">
<text x="10.3" y="122.5" transform="rotate(-90 10.3 122.5)">Подп. и дата</text>
<text x="10.3" y="142.7" transform="rotate(-90 10.3 142.7)">Инв. № дубл.</text>
<text x="10.3" y="160.4" transform="rotate(-90 10.3 160.4)">Взам. инв. №</text>
<text x="10.3" y="182" transform="rotate(-90 10.3 182)">Подп. и дата</text>
<text x="285" y="197.3">Лист</text>
<text x="10.3" y="202.5" transform="rotate(-90 10.3 202.5)">Инв. № подл.</text>
<text x="162.3" y="203.6">Изм.</text>
<text x="167.6" y="203.6">Лист</text>
<text x="177.5" y="203.6">№ докум.</text>
<text x="192.3" y="203.6">Подп.</text>
<text x="200.9" y="203.6">Дата</text>
<text x="287.1" y="202.8">11</text>
<text x="19.6" y="207.1">2.106-A3</text>
<text x="217.9" y="207.1">Копировал</text>
<text x="259.6" y="207.1">Формат А3</text>
</g>
</svg>
